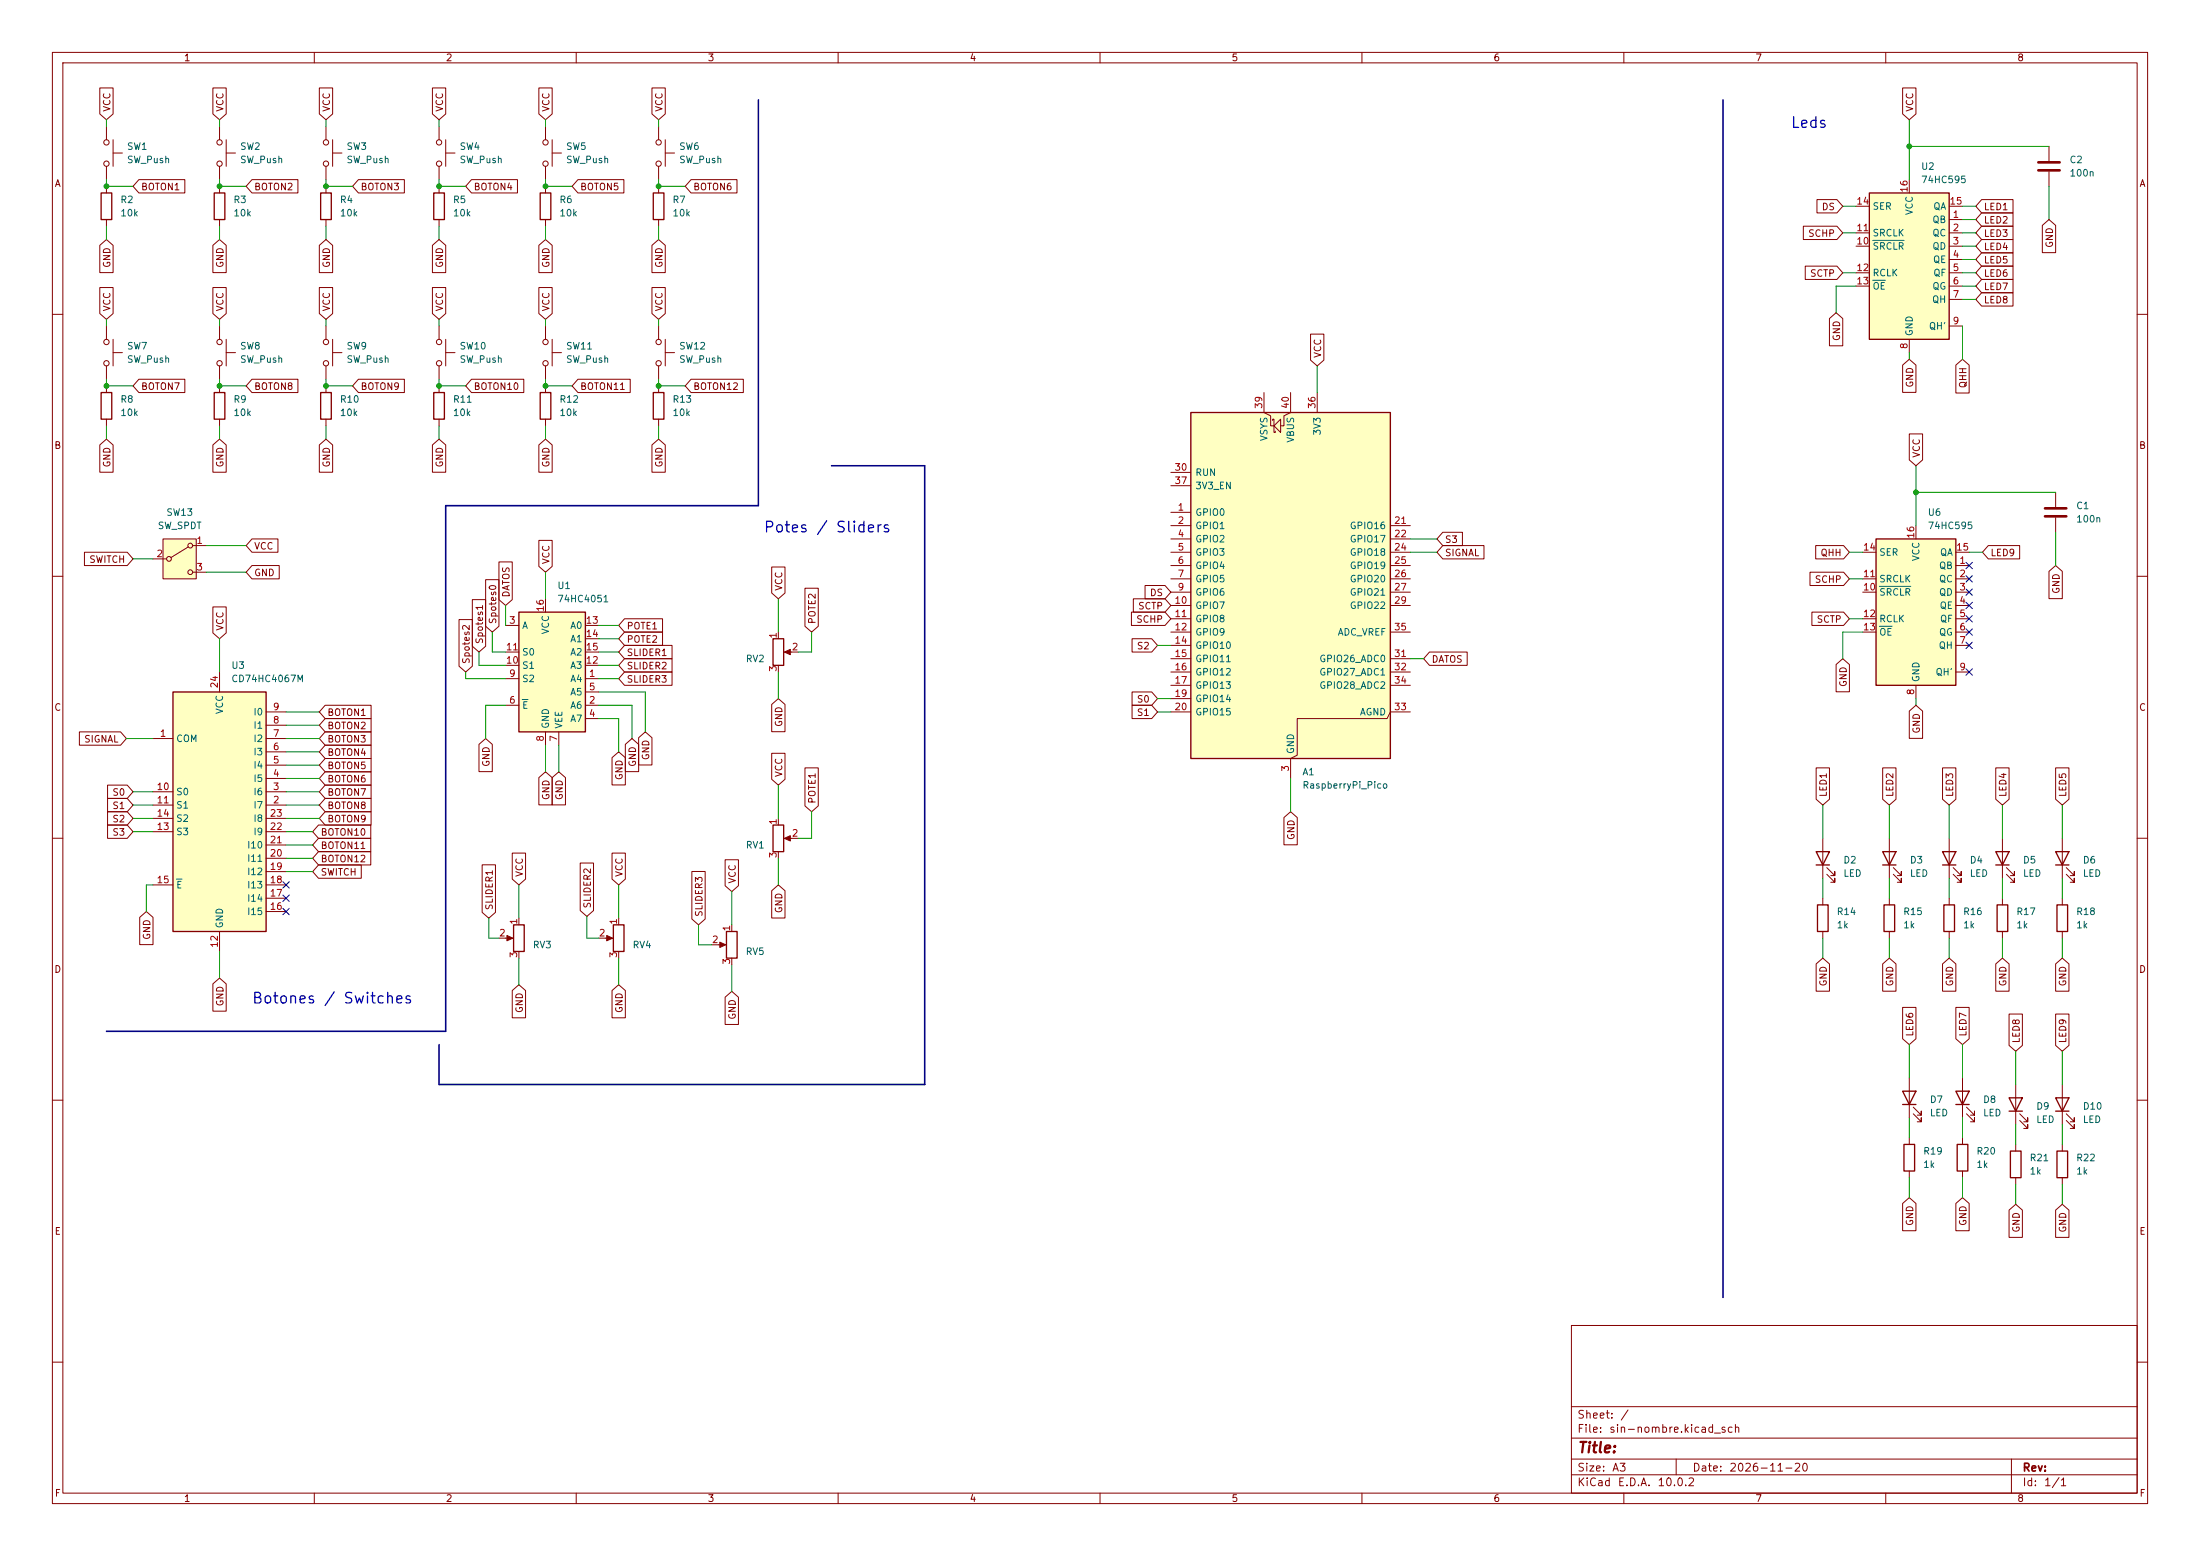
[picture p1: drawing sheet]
<svg xmlns="http://www.w3.org/2000/svg" width="420mm" height="297mm" viewBox="0 0 420 297" stroke-linecap="round" stroke-linejoin="round" font-family="sans-serif">
<g fill="none" stroke="#840000" stroke-width=".19">
<path d="M10 10h400v277h-400zM12 12h396v273h-396zM60 10v2M110 10v2M160 10v2M210 10v2M260 10v2M310 10v2M360 10v2M20.3 24.1v2.6M20.3 31.8v2.5M20.3 35.6v1.2"/>
<path d="M21.6 26.7v5.1M21.6 29.2h1.8M41.9 24.1v2.6M41.9 31.8v2.5M43.2 29.2h1.8M43.2 26.7v5.1M125.7 24.1v2.6M125.7 31.8v2.5M125.7 35.6v1.2M127 29.2h1.8M127 26.7v5.1M391.2 27.9v2.8"/>
<path d="M391.2 32.8v2.8M20.3 41.9v1.3M125.7 41.9v1.3M10 60h2M20.3 62.2v2.6M20.3 69.9v2.5M21.6 67.3h1.8M21.6 64.8v5.1M41.9 62.2v2.6M41.9 69.9v2.5M43.2 67.3h1.8M43.2 64.8v5.1"/>
<path d="M62.2 62.2v2.6M62.2 69.9v2.5M63.5 67.3h1.8M63.5 64.8v5.1M125.7 62.2v2.6M125.7 69.9v2.5M127 67.3h1.8M127 64.8v5.1M408 60h2M10 110h2M408 110h2M10 160h2"/>
<path d="M408 160h2M95.2 179.1h2.3M99.1 175.3v1.2M114.3 179.1h2.3M118.1 175.3v1.2M139.7 176.5v1.3M382.3 171.5v1.2M382.3 177.8v1.3M99.1 181.6v1.3M118.1 181.6v1.3M135.9 180.3h2.3M139.7 182.9v1.3"/>
<path d="M10 210h2M364.5 205.7v7.7M365.3 212.6l1.5 1.5v-.7v.7h-.8M365.3 211.3l1.5 1.6v-.8v.8h-.8M384.8 218.4v1.3M393.7 218.4v1.3M408 210h2M384.8 224.8v1.3M393.7 224.8v1.3M300 253h108v32h-108zM10 260h2M300 278.5h108"/>
<path d="M300 274.5h108M300 268.5h108M320 278.5v3M384 278.5v6.5M408 260h2M60 285v2M110 285v2M160 285v2M210 285v2M260 285v2M300 281.5h108M310 285v2"/>
<path d="M360 285v2"/>
<circle cx="20.3" cy="31.2" r=".51"/>
<circle cx="20.3" cy="27.2" r=".51"/>
<circle cx="41.9" cy="27.2" r=".51"/>
<circle cx="41.9" cy="31.2" r=".51"/>
<circle cx="125.7" cy="31.2" r=".51"/>
<circle cx="125.7" cy="27.2" r=".51"/>
<circle cx="20.3" cy="65.3" r=".51"/>
<circle cx="20.3" cy="69.3" r=".51"/>
<circle cx="41.9" cy="65.3" r=".51"/>
<circle cx="41.9" cy="69.3" r=".51"/>
<circle cx="62.2" cy="65.3" r=".51"/>
<circle cx="62.2" cy="69.3" r=".51"/>
<circle cx="125.7" cy="69.3" r=".51"/>
<circle cx="125.7" cy="65.3" r=".51"/>
</g>
<path d="M19.3 36.8h2v5.1h-2zM124.7 36.8h2v5.1h-2zM98 176.5h2.1v5.1h-2.1zM117.1 176.5h2v5.1h-2zM138.7 177.8h2v5.1h-2zM381.3 172.7h2v5.1h-2zM363.2 208.3h2.6l-1.3 2.5zM363.2 210.8h2.6M383.8 219.7h2v5.1h-2zM392.7 219.7h2v5.1h-2z" fill="none" stroke="#840000" stroke-width=".25"/>
<g fill="#840000" stroke="#840000" stroke-width=".19">
<path d="M96.8 178.6l1.1 .5-1.1 .5z"/>
<path d="M115.8 178.6l1.2 .5-1.2 .5z"/>
<path d="M137.4 179.8l1.2 .5-1.2 .5z"/>
</g>
<path d="M389.1 31h4.1M389.1 32.5h4.1" fill="none" stroke="#840000" stroke-width=".51"/>
<path d="M356.9 36.8h15.2v28h-15.2z" fill="#ffffc2"/>
<g fill="none" stroke="#840000" stroke-width=".25">
<path d="M40.9 36.8h2v5.1h-2zM61.2 36.8h2v5.1h-2zM82.8 36.8h2v5.1h-2zM103.1 36.8h2.1v5.1h-2.1zM356.9 36.8h15.2v28h-15.2zM19.3 74.9h2v5.1h-2zM40.9 74.9h2v5.1h-2zM103.1 74.9h2.1v5.1h-2.1zM346.7 162.6h2.5l-1.2 2.5zM346.7 165.1h2.5M359.4 162.6h2.5l-1.2 2.5zM359.4 165.1h2.5"/>
<path d="M370.8 162.6h2.6l-1.3 2.5zM370.8 165.1h2.6M371.1 172.7h2v5.1h-2zM381 162.6h2.5l-1.2 2.5zM381 165.1h2.5M392.4 162.6h2.6l-1.3 2.5zM392.4 165.1h2.6M363.5 218.4h2v5.1h-2zM373.4 208.3h2.5l-1.3 2.5zM373.4 210.8h2.5"/>
</g>
<g fill="none" stroke="#840000" stroke-width=".19">
<path d="M41.9 35.6v1.2M62.2 24.1v2.6M62.2 31.8v2.5M62.2 35.6v1.2M63.5 29.2h1.8M63.5 26.7v5.1M83.8 24.1v2.6M83.8 31.8v2.5M83.8 35.6v1.2M85.1 29.2h1.8M85.1 26.7v5.1M104.1 24.1v2.6"/>
<path d="M104.1 31.8v2.5M104.1 35.6v1.2M105.4 29.2h1.8M105.4 26.7v5.1M354.3 39.4h2.6M364.5 34.3v2.5M372.1 39.4h2.5M41.9 41.9v1.3M62.2 41.9v1.3M83.8 41.9v1.3M104.1 41.9v1.3M354.3 44.5h2.6"/>
<path d="M354.3 47h2.6M354.3 52.1h2.6M354.3 54.6h2.6M372.1 41.9h2.5M372.1 44.5h2.5M372.1 47h2.5M372.1 49.5h2.5M372.1 52.1h2.5M372.1 54.6h2.5M372.1 57.2h2.5M20.3 73.7v1.2M41.9 73.7v1.2"/>
<path d="M104.1 73.7v1.2M364.5 64.8v2.5M372.1 62.2h2.5M20.3 80v1.3M41.9 80v1.3M104.1 80v1.3M392.4 94v2.8M392.4 98.8v2.8M348 160v7.6M348.7 166.9l1.6 1.5v-.8v.8h-.8M348.7 165.6l1.6 1.5v-.7v.7h-.8M360.7 160v7.6"/>
<path d="M361.4 166.9l1.6 1.5v-.8v.8h-.8M361.4 165.6l1.6 1.5v-.7v.7h-.8M372.1 160v7.6M372.1 171.5v1.2M372.1 177.8v1.3M372.9 166.9l1.5 1.5v-.8v.8h-.8M372.9 165.6l1.5 1.5v-.7v.7h-.8M382.3 160v7.6M383 166.9l1.6 1.5v-.8v.8h-.8M383 165.6l1.6 1.5v-.7v.7h-.8M393.7 160v7.6M394.5 166.9l1.5 1.5v-.8v.8h-.8"/>
<path d="M394.5 165.6l1.5 1.5v-.7v.7h-.8M364.5 217.2v1.2M374.6 205.7v7.7M375.4 212.6l1.5 1.5v-.7v.7h-.7M375.4 211.3l1.5 1.6v-.8v.8h-.7M364.5 223.5v1.3"/>
<circle cx="62.2" cy="27.2" r=".51"/>
<circle cx="62.2" cy="31.2" r=".51"/>
<circle cx="83.8" cy="27.2" r=".51"/>
<circle cx="83.8" cy="31.2" r=".51"/>
<circle cx="104.1" cy="27.2" r=".51"/>
<circle cx="104.1" cy="31.2" r=".51"/>
</g>
<path d="M357.5 45.9h6M357.5 53.5h2.4" fill="none" stroke="#006464" stroke-width=".19"/>
<path d="M390.4 97h4.1M390.4 98.6h4.1" fill="none" stroke="#840000" stroke-width=".51"/>
<path d="M358.1 102.9h15.3v27.9h-15.3z" fill="#ffffc2"/>
<path d="M358.1 102.9h15.3v27.9h-15.3zM347 172.7h2v5.1h-2z" fill="none" stroke="#840000" stroke-width=".25"/>
<g fill="none" stroke="#840000" stroke-width=".19">
<path d="M355.6 110.5h2.5M355.6 113h2.5M355.6 118.1h2.5M355.6 105.4h2.5M365.8 100.3v2.6M373.4 108h2.5M373.4 110.5h2.5M373.4 113h2.5M373.4 115.6h2.5M373.4 118.1h2.5M373.4 105.4h2.5M355.6 120.7h2.5"/>
<path d="M365.8 130.8v2.6M373.4 120.7h2.5M373.4 123.2h2.5M373.4 128.3h2.5M348 171.5v1.2M348 177.8v1.3"/>
</g>
<path d="M358.8 111.9h6M358.8 119.5h2.4" fill="none" stroke="#006464" stroke-width=".19"/>
<path d="M31.1 102.9h6.4v7.6h-6.4z" fill="#ffffc2"/>
<g fill="none" stroke="#840000" stroke-width=".19">
<path d="M29.2 106.7h2.5M31.1 102.9h6.4v7.6h-6.4zM35.9 104.4l-3.3 2M36.8 104.1h2.6M36.8 109.2h2.6"/>
<circle cx="32.3" cy="106.7" r=".46"/>
<circle cx="36.3" cy="104.1" r=".46"/>
<circle cx="36.3" cy="109.2" r=".46"/>
</g>
<path d="M33 132.1h17.8v45.7h-17.8z" fill="#ffffc2"/>
<path d="M33 132.1h17.8v45.7h-17.8z" fill="none" stroke="#840000" stroke-width=".25"/>
<g fill="none" stroke="#840000" stroke-width=".19">
<path d="M41.9 128.3v3.8M50.8 138.4h3.8M50.8 135.9h3.8M29.2 141h3.8M29.2 153.7h3.8M29.2 151.1h3.8M29.2 158.8h3.8M29.2 156.2h3.8M50.8 141h3.8M50.8 153.7h3.8M50.8 151.1h3.8M50.8 148.6h3.8"/>
<path d="M50.8 146.1h3.8M50.8 143.5h3.8M50.8 158.8h3.8M50.8 156.2h3.8M29.2 168.9h3.8M41.9 177.8v3.8M50.8 168.9h3.8M50.8 174h3.8M50.8 171.5h3.8M50.8 166.4h3.8M50.8 163.8h3.8M50.8 161.3h3.8"/>
</g>
<path d="M33.7 167.8h1.1" fill="none" stroke="#006464" stroke-width=".19"/>
<path d="M99.1 116.8h12.7v22.9h-12.7z" fill="#ffffc2"/>
<path d="M61.2 74.9h2v5.1h-2zM82.8 74.9h2v5.1h-2zM124.7 74.9h2v5.1h-2zM99.1 116.8h12.7v22.9h-12.7zM147.6 121.9h2v5.1h-2zM147.6 157.5h2v5.1h-2zM359.7 172.7h2v5.1h-2zM373.6 218.4h2.1v5.1h-2.1zM383.5 209.6h2.6l-1.3 2.5zM383.5 212.1h2.6M392.4 209.6h2.6l-1.3 2.5zM392.4 212.1h2.6" fill="none" stroke="#840000" stroke-width=".25"/>
<g fill="none" stroke="#840000" stroke-width=".19">
<path d="M62.2 73.7v1.2M83.8 62.2v2.6M83.8 69.9v2.5M83.8 73.7v1.2M85.1 67.3h1.8M85.1 64.8v5.1M104.1 62.2v2.6M104.1 69.9v2.5M105.4 67.3h1.8M105.4 64.8v5.1M125.7 73.7v1.2M62.2 80v1.3"/>
<path d="M83.8 80v1.3M125.7 80v1.3M96.5 119.4h2.6M104.1 114.3v2.5M111.8 119.4h2.5M96.5 129.5h2.6M96.5 134.6h2.6M96.5 127h2.6M96.5 124.5h2.6M104.1 139.7v2.5M106.7 139.7v2.5M111.8 129.5h2.5"/>
<path d="M111.8 134.6h2.5M111.8 137.2h2.5M111.8 132.1h2.5M111.8 127h2.5M111.8 124.5h2.5M111.8 121.9h2.5M148.6 120.7v1.2M148.6 127v1.3M150.1 124.5h2.3M148.6 156.2v1.3M148.6 162.6v1.2M150.1 160h2.3"/>
<path d="M360.7 171.5v1.2M360.7 177.8v1.3M374.6 217.2v1.2M384.8 207v7.6M385.6 213.9l1.5 1.5v-.8v.8h-.8M385.6 212.6l1.5 1.5v-.7v.7h-.8M393.7 207v7.6M394.5 213.9l1.5 1.5v-.8v.8h-.8M394.5 212.6l1.5 1.5v-.7v.7h-.8M374.6 223.5v1.3"/>
<circle cx="83.8" cy="65.3" r=".51"/>
<circle cx="83.8" cy="69.3" r=".51"/>
<circle cx="104.1" cy="65.3" r=".51"/>
<circle cx="104.1" cy="69.3" r=".51"/>
</g>
<path d="M99.7 133.5h1.1" fill="none" stroke="#006464" stroke-width=".19"/>
<g fill="#840000" stroke="#840000" stroke-width=".19">
<path d="M149.7 124.5l1.2-.5v1z"/>
<path d="M149.7 160l1.2-.5v1z"/>
</g>
<path d="M227.3 78.7h38.1v66.1h-38.1z" fill="#ffffc2"/>
<path d="M227.3 78.7h38.1v66.1h-38.1zM392.7 172.7h2v5.1h-2z" fill="none" stroke="#840000" stroke-width=".25"/>
<g fill="none" stroke="#840000" stroke-width=".19">
<path d="M19 16.8h2.6v4.9l-1.3 1.2-1.3-1.2zM40.6 16.8h2.6v4.9l-1.3 1.2-1.3-1.2zM61 16.8h2.5v4.9l-1.3 1.2-1.2-1.2zM82.5 16.8h2.6v4.9l-1.3 1.2-1.3-1.2zM102.9 16.8h2.5v4.9l-1.3 1.2-1.2-1.2zM124.5 16.8h2.5v4.9l-1.3 1.2-1.2-1.2zM363.2 16.8h2.6v4.9l-1.3 1.2-1.3-1.2zM26.5 34.3h8.8v2.5h-8.8l-1.1-1.2zM48.1 34.3h8.8v2.5h-8.8l-1.1-1.2zM68.4 34.3h8.8v2.5h-8.8l-1.1-1.2zM90 34.3h8.8v2.5h-8.8l-1.1-1.2zM110.3 34.3h8.8v2.5h-8.8l-1.1-1.2z"/>
<path d="M131.9 34.3h8.8v2.5h-8.8l-1.1-1.2zM346.9 38.1h3.8l1.1 1.3-1.1 1.2h-3.8zM378.3 38.1h6v2.5h-6l-1.1-1.2zM19 46.8l1.3-1.1 1.3 1.1v5.2h-2.6zM19 54.9h2.6v4.9l-1.3 1.2-1.3-1.2zM40.6 46.8l1.3-1.1 1.3 1.1v5.2h-2.6zM40.6 54.9h2.6v4.9l-1.3 1.2-1.3-1.2zM61 46.8l1.2-1.1 1.3 1.1v5.2h-2.5zM61 54.9h2.5v4.9l-1.3 1.2-1.2-1.2zM82.5 46.8l1.3-1.1 1.3 1.1v5.2h-2.6zM82.5 54.9h2.6v4.9l-1.3 1.2-1.3-1.2zM102.9 46.8l1.2-1.1 1.3 1.1v5.2h-2.5z"/>
<path d="M102.9 54.9h2.5v4.9l-1.3 1.2-1.2-1.2zM124.5 46.8l1.2-1.1 1.3 1.1v5.2h-2.5zM124.5 54.9h2.5v4.9l-1.3 1.2-1.2-1.2zM344.3 43.2h6.4l1.1 1.3-1.1 1.2h-6.4zM344.6 50.8h6.1l1.1 1.3-1.1 1.2h-6.1zM378.3 55.9h6v2.5h-6l-1.1-1.2zM378.3 48.3h6v2.5h-6l-1.1-1.3zM378.3 53.3h6v2.6h-6l-1.1-1.3zM378.3 50.8h6v2.5h-6l-1.1-1.2zM378.3 45.7h6v2.6h-6l-1.1-1.3zM378.3 40.6h6v2.6h-6l-1.1-1.3zM378.3 43.2h6v2.5h-6l-1.1-1.2z"/>
<path d="M389.9 43l1.3-1.1 1.2 1.1v5.2h-2.5zM26.5 72.4h8.8v2.5h-8.8l-1.1-1.2zM48.1 72.4h8.8v2.5h-8.8l-1.1-1.2zM68.4 72.4h8.8v2.5h-8.8l-1.1-1.2zM90 72.4h10v2.5h-10l-1.1-1.2zM110.3 72.4h10v2.5h-10l-1.1-1.2zM131.9 72.4h10v2.5h-10l-1.1-1.2zM241.3 74.9v3.8l1.3 .7v1.9h.6M246.4 74.9v3.8l-1.3 .7v1.9h-.6M250.2 63.8h2.5v4.9l-1.2 1.2-1.3-1.2zM251.5 74.9v3.8M349.2 60.8l1.3-1.1 1.3 1.1v5.2h-2.6z"/>
<path d="M363.2 69.7l1.3-1.1 1.3 1.1v5.2h-2.6zM373.4 69.7l1.2-1.1 1.3 1.1v5.3h-2.5zM19 84.9l1.3-1.1 1.3 1.1v5.2h-2.6zM40.6 84.9l1.3-1.1 1.3 1.1v5.2h-2.6zM61 84.9l1.2-1.1 1.3 1.1v5.2h-2.5zM82.5 84.9l1.3-1.1 1.3 1.1v5.2h-2.6zM102.9 84.9l1.2-1.1 1.3 1.1v5.2h-2.5zM124.5 84.9l1.2-1.1 1.3 1.1v5.2h-2.5zM223.5 97.8h3.8M223.5 90.2h3.8M223.5 92.7h3.8M243 80.3v-.3h.2v2.6h.3v-.3"/>
<path d="M243.2 81.3l1.3-1.3v2.6zM364.5 82.8h2.5v5l-1.2 1.1-1.3-1.1zM16.1 105.4h8.2l1.1 1.3-1.1 1.3h-8.2zM40.6 115.8h2.6v5l-1.3 1.1-1.3-1.1zM48.1 102.9h5v2.5h-5l-1.1-1.3zM48.1 107.9h5.2v2.6h-5.2l-1.1-1.3zM87.6 118.3h2.6v8.9l-1.3 1.1-1.3-1.1zM90.2 114.5h2.5v8.8l-1.3 1.2-1.2-1.2zM92.7 110.6h2.6v8.9l-1.3 1.2-1.3-1.2zM95.2 107.3h2.6v7.2l-1.3 1.1-1.3-1.1zM102.9 103.1h2.5v5l-1.3 1.1-1.2-1.1zM119.2 118.1h7.3v2.6h-7.3l-1.1-1.3z"/>
<path d="M147.3 108.2h2.6v5l-1.3 1.1-1.3-1.1zM153.7 112.3h2.5v7.2l-1.3 1.2-1.2-1.2zM216 116.8h6.4l1.1 1.3-1.1 1.3h-6.4zM216.4 114.3h6l1.1 1.3-1.1 1.2h-6zM218.6 111.8h3.8l1.1 1.2-1.1 1.3h-3.8zM223.5 100.3h3.8M223.5 102.9h3.8M223.5 105.4h3.8M223.5 108h3.8M223.5 110.5h3.8M223.5 113h3.8M223.5 115.6h3.8"/>
<path d="M223.5 118.1h3.8M265.4 100.3h3.8M265.4 102.9h3.8M265.4 105.4h3.8M265.4 108h3.8M265.4 110.5h3.8M265.4 113h3.8M265.4 115.6h3.8M275.4 101.6h3.8v2.5h-3.8l-1.1-1.2zM275.4 104.1h7.9v2.6h-7.9l-1.1-1.3zM345.5 109.2h6.4l1.2 1.3-1.2 1.3h-6.4zM345.9 116.8h6l1.2 1.3-1.2 1.3h-6z"/>
<path d="M346.6 104.1h5.3l1.2 1.3-1.2 1.3h-5.3zM379.6 104.1h6v2.6h-6l-1.1-1.3zM391.2 109.1l1.2-1.1 1.3 1.1v5.2h-2.5zM15.2 139.7h7.8l1.1 1.3-1.1 1.2h-7.8zM62.1 134.6h8.7v2.6h-8.7l-1.1-1.3zM62.1 137.2h8.7v2.5h-8.7l-1.1-1.3zM62.1 139.7h8.7v2.5h-8.7l-1.1-1.2zM119.2 120.6h7.3v2.6h-7.3l-1.1-1.3zM119.2 128.3h9.1v2.5h-9.1l-1.1-1.3zM119.2 125.7h9.1v2.6h-9.1l-1.1-1.3zM119.2 123.2h9.1v2.5h-9.1l-1.1-1.2zM147.3 134.5l1.3-1.1 1.3 1.1v5.2h-2.6z"/>
<path d="M216.1 132.1h3.8l1.1 1.3-1.1 1.2h-3.8zM216.1 134.6h3.8l1.1 1.3-1.1 1.3h-3.8zM216.1 121.9h3.8l1.1 1.3-1.1 1.3h-3.8zM223.5 120.7h3.8M223.5 123.2h3.8M223.5 125.7h3.8M223.5 128.3h3.8M223.5 130.8h3.8M223.5 133.4h3.8M223.5 135.9h3.8M265.4 120.7h3.8M265.4 125.7h3.8"/>
<path d="M265.4 128.3h3.8M265.4 130.8h3.8M269.2 135.9h-3.8l-.6 1.3h-17.2v6.9l-1.2 .7v3.8M272.9 124.5h7.2v2.5h-7.2l-1.1-1.3zM350.5 126.8l1.3-1.1 1.3 1.1v5.2h-2.6zM364.5 135.7l1.3-1.1 1.2 1.1v5.2h-2.5zM20.5 154.9h3.8l1.1 1.3-1.1 1.3h-3.8zM20.5 152.4h3.8l1.1 1.3-1.1 1.2h-3.8zM20.5 157.5h3.8l1.1 1.3-1.1 1.2h-3.8zM20.5 149.9h3.8l1.1 1.2-1.1 1.3h-3.8zM60.8 157.5h10v2.5h-10l-1.1-1.2zM62.1 142.2h8.7v2.6h-8.7l-1.1-1.3z"/>
<path d="M62.1 152.4h8.7v2.5h-8.7l-1.1-1.2zM62.1 154.9h8.7v2.6h-8.7l-1.1-1.3zM62.1 147.3h8.7v2.6h-8.7l-1.1-1.3zM62.1 149.9h8.7v2.5h-8.7l-1.1-1.3zM62.1 144.8h8.7v2.5h-8.7l-1.1-1.2zM91.4 142.1l1.3-1.1 1.3 1.1v5.2h-2.6zM102.9 148.4l1.2-1.1 1.3 1.1v5.2h-2.5zM105.4 148.4l1.3-1.1 1.3 1.1v5.2h-2.6zM116.8 144.6l1.3-1.1 1.3 1.1v5.2h-2.6zM119.4 142.1l1.2-1.1 1.3 1.1v5.2h-2.5zM121.9 140.8l1.3-1.1 1.3 1.1v5.2h-2.6zM147.3 143.8h2.6v4.9l-1.3 1.2-1.3-1.2z"/>
<path d="M153.7 146.6h2.5v7.2l-1.3 1.1-1.2-1.1zM245.1 156.1l1.3-1.2 1.3 1.2v5.2h-2.6zM346.7 146.6h2.6v6l-1.3 1.1-1.3-1.1zM359.4 146.6h2.6v6l-1.3 1.1-1.3-1.1zM370.8 146.6h2.6v6l-1.3 1.1-1.3-1.1zM381 146.6h2.5v6l-1.2 1.1-1.3-1.1zM392.4 146.6h2.6v6l-1.3 1.1-1.3-1.1zM26.7 175.1l1.2-1.1 1.3 1.1v5.2h-2.5zM60.8 160h10v2.6h-10l-1.1-1.3zM60.8 162.6h10v2.5h-10l-1.1-1.3zM60.8 165.1h8.2v2.5h-8.2l-1.1-1.2zM92 165.1h2.6v9l-1.3 1.2-1.3-1.2z"/>
<path d="M97.8 162.8h2.5v5l-1.2 1.1-1.3-1.1zM110.8 164.7h2.5v9.1l-1.3 1.1-1.2-1.1zM116.8 162.8h2.6v5l-1.3 1.1-1.3-1.1zM132.1 166.3h2.5v9.1l-1.3 1.1-1.2-1.1zM138.4 164.1h2.6v5l-1.3 1.1-1.3-1.1zM147.3 170l1.3-1.1 1.3 1.1v5.2h-2.6zM393.7 171.5v1.2M393.7 177.8v1.3M40.6 187.8l1.3-1.1 1.3 1.1v5.2h-2.6zM97.8 189.1l1.3-1.1 1.2 1.1v5.2h-2.5zM116.8 189.1l1.3-1.1 1.3 1.1v5.2h-2.6zM138.4 190.3l1.3-1.1 1.3 1.1v5.2h-2.6z"/>
<path d="M346.7 184l1.3-1.1 1.3 1.1v5.2h-2.6zM359.4 184l1.3-1.1 1.3 1.1v5.2h-2.6zM363.2 192.3h2.6v6l-1.3 1.1-1.3-1.1zM370.8 184l1.3-1.1 1.3 1.1v5.2h-2.6zM373.4 192.3h2.5v6l-1.3 1.1-1.2-1.1zM381 184l1.3-1.1 1.2 1.1v5.2h-2.5zM383.5 193.6h2.6v5.9l-1.3 1.2-1.3-1.2zM392.4 193.6h2.6v5.9l-1.3 1.2-1.3-1.2zM392.4 184l1.3-1.1 1.3 1.1v5.2h-2.6zM363.2 229.7l1.3-1.1 1.3 1.1v5.2h-2.6zM373.4 229.7l1.2-1.1 1.3 1.1v5.2h-2.5zM383.5 231l1.3-1.1 1.3 1.1v5.2h-2.6z"/>
<path d="M392.4 231l1.3-1.1 1.3 1.1v5.2h-2.6z"/>
</g>
<path d="M144.8 19.1v77.4h-59.7v100.4h-64.8M328.9 19.1v228.5M158.7 88.9h17.8v118.1h-92.7v-7.6" fill="none" stroke="#000084" stroke-width=".3"/>
<g fill="none" stroke="#009600" stroke-width=".19">
<path d="M20.3 22.9v1.2M20.3 34.3v1.3h5.1M41.9 34.3v1.3h5.1M41.9 22.9v1.2M62.2 34.3v1.3h5.1M62.2 22.9v1.2M83.8 34.3v1.3h5.1M83.8 22.9v1.2M104.1 34.3v1.3h5.1M104.1 22.9v1.2M125.7 34.3v1.3h5.1M125.7 22.9v1.2"/>
<path d="M351.8 39.4h2.5M364.5 22.9v11.4M364.5 27.9h26.7M374.6 39.4h2.6M391.2 35.6v6.3M20.3 43.2v2.5M41.9 43.2v2.5M62.2 43.2v2.5M83.8 43.2v2.5M104.1 43.2v2.5M125.7 43.2v2.5M351.8 52.1h2.5"/>
<path d="M351.8 44.5h2.5M354.3 54.6h-3.8v5.1M374.6 54.6h2.6M374.6 57.2h2.6M374.6 47h2.6M374.6 49.5h2.6M374.6 52.1h2.6M374.6 44.5h2.6M374.6 41.9h2.6M20.3 61v1.2M20.3 72.4v1.3h5.1M41.9 61v1.2"/>
<path d="M41.9 72.4v1.3h5.1M62.2 61v1.2M62.2 72.4v1.3h5.1M83.8 61v1.2M83.8 72.4v1.3h5.1M104.1 61v1.2M104.1 72.4v1.3h5.1M125.7 72.4v1.3h5.1M125.7 61v1.2M251.5 69.9v5M364.5 67.3v1.3M374.6 62.2v6.4"/>
<path d="M20.3 81.3v2.5M41.9 81.3v2.5M62.2 81.3v2.5M83.8 81.3v2.5M104.1 81.3v2.5M125.7 81.3v2.5M365.8 88.9v11.4M365.8 94h26.6M25.4 106.7h3.8M39.4 109.2h7.6M39.4 104.1h7.6M96.5 115.6v3.8"/>
<path d="M104.1 109.2v5.1M114.3 119.4h3.8M148.6 114.3v6.4M269.2 105.4h5.1M269.2 102.9h5.1M353.1 105.4h2.5M353.1 110.5h2.5M353.1 118.1h2.5M375.9 105.4h2.6M392.4 101.6v6.4M41.9 121.9v6.4M54.6 135.9h6.4"/>
<path d="M54.6 138.4h6.4M88.9 128.3v1.2h7.6M91.4 124.5v2.5h5.1M94 120.7v3.8h2.5M96.5 134.6h-3.8v6.4M114.3 137.2h3.8v6.3M114.3 124.5h3.8M114.3 127h3.8M114.3 129.5h3.8M114.3 134.6h6.3v6.4M114.3 132.1h8.9v7.6M114.3 121.9h3.8"/>
<path d="M148.6 128.3v5.1M154.9 120.7v3.8h-2.5M221 123.2h2.5M221 133.4h2.5M221 135.9h2.5M269.2 125.7h2.6M355.6 120.7h-3.8v5M365.8 133.4v1.2M24.1 141h5.1M25.4 158.8h3.8M25.4 156.2h3.8M25.4 153.7h3.8"/>
<path d="M25.4 151.1h3.8M54.6 158.8h5.1M54.6 156.2h6.4M54.6 153.7h6.4M54.6 151.1h6.4M54.6 141h6.4M54.6 143.5h6.4M54.6 148.6h6.4M54.6 146.1h6.4M104.1 142.2v5.1M106.7 142.2v5.1M148.6 149.9v6.3"/>
<path d="M154.9 154.9v5.1h-2.5M246.4 148.6v6.3M348 153.7v6.3M360.7 153.7v6.3M372.1 153.7v6.3M382.3 153.7v6.3M393.7 153.7v6.3M29.2 168.9h-1.3v5.1M54.6 161.3h5.1M54.6 166.4h5.1M54.6 163.8h5.1M93.3 175.3v3.8h1.9"/>
<path d="M99.1 168.9v6.4M112 174.9v4.2h2.3M118.1 168.9v6.4M133.3 176.5v3.8h2.6M139.7 170.2v6.3M148.6 163.8v5.1M348 167.6v3.9M348 179.1v3.8M360.7 167.6v3.9M360.7 179.1v3.8M372.1 167.6v3.9M372.1 179.1v3.8"/>
<path d="M382.3 167.6v3.9M382.3 179.1v3.8M393.7 167.6v3.9M393.7 179.1v3.8M41.9 181.6v5.1M99.1 182.9v5.1M118.1 182.9v5.1M139.7 184.2v5M364.5 199.4v6.3M374.6 199.4v6.3M364.5 213.4v3.8M374.6 213.4v3.8"/>
<path d="M384.8 200.7v6.3M384.8 214.6v3.8M393.7 200.7v6.3M393.7 214.6v3.8M364.5 224.8v3.8M374.6 224.8v3.8M384.8 226.1v3.8M393.7 226.1v3.8"/>
</g>
<g fill="none" stroke="#000084" stroke-width=".19">
<path d="M375.3 109.9l1.2 1.2M375.3 117.5l1.2 1.2M375.3 107.3l1.2 1.3M375.3 112.4l1.2 1.2M375.3 115l1.2 1.2M376.5 109.9l-1.2 1.2M376.5 117.5l-1.2 1.2M376.5 107.3l-1.2 1.3M376.5 112.4l-1.2 1.2M376.5 115l-1.2 1.2M375.3 122.6l1.2 1.2M375.3 120l1.2 1.3"/>
<path d="M375.3 127.7l1.2 1.2M376.5 122.6l-1.2 1.2M376.5 120l-1.2 1.3M376.5 127.7l-1.2 1.2M54 170.8l1.2 1.3M54 173.4l1.2 1.2M54 168.3l1.2 1.2M55.2 170.8l-1.2 1.3M55.2 173.4l-1.2 1.2M55.2 168.3l-1.2 1.2"/>
</g>
<g fill="#009600" stroke="#009600" stroke-width=".19">
<circle cx="20.3" cy="35.6" r=".46"/>
<circle cx="62.2" cy="35.6" r=".46"/>
<circle cx="41.9" cy="35.6" r=".46"/>
<circle cx="83.8" cy="35.6" r=".46"/>
<circle cx="104.1" cy="35.6" r=".46"/>
<circle cx="104.1" cy="73.7" r=".46"/>
<circle cx="83.8" cy="73.7" r=".46"/>
<circle cx="62.2" cy="73.7" r=".46"/>
<circle cx="41.9" cy="73.7" r=".46"/>
<circle cx="20.3" cy="73.7" r=".46"/>
<circle cx="125.7" cy="35.6" r=".46"/>
<circle cx="125.7" cy="73.7" r=".46"/>
<circle cx="364.5" cy="27.9" r=".46"/>
<circle cx="365.8" cy="94" r=".46"/>
</g>
<g font-size="2" fill="#0000c2">
<text x="341.7" y="24.9">Leds</text>
<text x="145.7" y="102.1">Potes / Sliders</text>
<text x="48" y="192.1">Botones / Switches</text>
</g>
<text font-size="2" fill="#840000" x="301" y="277.8">Title:</text>
<g font-size="1.5" fill="#840000">
<text x="301" y="273.8">File:</text>
<text x="301" y="271.1">Sheet:</text>
<text x="307.1" y="273.8">sin-nombre.kicad_sch</text>
<text x="309.2" y="271.1">/</text>
<text x="301" y="281.2">Size:</text>
<text x="307.6" y="281.2">A3</text>
<text x="323" y="281.2">Date:</text>
<text x="330" y="281.2">2026-11-20</text>
<text x="386" y="281.2">Rev:</text>
<text x="301" y="284">KiCad</text>
<text x="308.7" y="284">E.D.A.</text>
<text x="316.3" y="284">10.0.2</text>
<text x="386" y="284">Id:</text>
<text x="390.1" y="284">1/1</text>
</g>
<g font-size="1.3" fill="#840000">
<text x="35" y="12">1</text>
<text x="85" y="12">2</text>
<text x="135" y="12">3</text>
<text x="185" y="12">4</text>
<text x="235" y="12">5</text>
<text x="285" y="12">6</text>
<text x="335" y="12">7</text>
<text x="385" y="12">8</text>
<text x="21.4" y="21.4" transform="rotate(-90 21.4 21.4)">VCC</text>
<text x="43" y="21.4" transform="rotate(-90 43 21.4)">VCC</text>
<text x="63.3" y="21.4" transform="rotate(-90 63.3 21.4)">VCC</text>
<text x="84.9" y="21.4" transform="rotate(-90 84.9 21.4)">VCC</text>
<text x="105.2" y="21.4" transform="rotate(-90 105.2 21.4)">VCC</text>
<text x="126.8" y="21.4" transform="rotate(-90 126.8 21.4)">VCC</text>
<text x="365.6" y="21.4" transform="rotate(-90 365.6 21.4)">VCC</text>
<text x="10.3" y="36">A</text>
<text x="408.3" y="36">A</text>
<text x="26.8" y="36.6">BOTON1</text>
<text x="48.4" y="36.6">BOTON2</text>
<text x="68.7" y="36.6">BOTON3</text>
<text x="90.3" y="36.6">BOTON4</text>
<text x="110.6" y="36.6">BOTON5</text>
<text x="132.2" y="36.6">BOTON6</text>
<text x="347.7" y="40.4">DS</text>
<text x="378.6" y="40.4">LED1</text>
<text x="345.1" y="45.5">SCHP</text>
<text x="378.6" y="43">LED2</text>
<text x="378.6" y="45.5">LED3</text>
<text x="392.2" y="47.4" transform="rotate(-90 392.2 47.4)">GND</text>
<text x="21.4" y="51.2" transform="rotate(-90 21.4 51.2)">GND</text>
<text x="43" y="51.2" transform="rotate(-90 43 51.2)">GND</text>
<text x="63.3" y="51.2" transform="rotate(-90 63.3 51.2)">GND</text>
<text x="84.9" y="51.2" transform="rotate(-90 84.9 51.2)">GND</text>
<text x="105.2" y="51.2" transform="rotate(-90 105.2 51.2)">GND</text>
<text x="126.8" y="51.2" transform="rotate(-90 126.8 51.2)">GND</text>
<text x="345.4" y="53.1">SCTP</text>
<text x="378.6" y="50.6">LED5</text>
<text x="378.6" y="53.1">LED6</text>
<text x="378.6" y="48.1">LED4</text>
<text x="21.4" y="59.5" transform="rotate(-90 21.4 59.5)">VCC</text>
<text x="43" y="59.5" transform="rotate(-90 43 59.5)">VCC</text>
<text x="63.3" y="59.5" transform="rotate(-90 63.3 59.5)">VCC</text>
<text x="84.9" y="59.5" transform="rotate(-90 84.9 59.5)">VCC</text>
<text x="105.2" y="59.5" transform="rotate(-90 105.2 59.5)">VCC</text>
<text x="126.8" y="59.5" transform="rotate(-90 126.8 59.5)">VCC</text>
<text x="378.6" y="58.2">LED8</text>
<text x="378.6" y="55.7">LED7</text>
<text x="351.6" y="65.2" transform="rotate(-90 351.6 65.2)">GND</text>
<text x="252.5" y="68.4" transform="rotate(-90 252.5 68.4)">VCC</text>
<text x="26.8" y="74.7">BOTON7</text>
<text x="48.4" y="74.7">BOTON8</text>
<text x="68.7" y="74.7">BOTON9</text>
<text x="90.3" y="74.7">BOTON10</text>
<text x="110.6" y="74.7">BOTON11</text>
<text x="132.2" y="74.7">BOTON12</text>
<text x="365.6" y="74.1" transform="rotate(-90 365.6 74.1)">GND</text>
<text x="375.7" y="74.2" transform="rotate(-90 375.7 74.2)">QHH</text>
<text x="10.3" y="86">B</text>
<text x="21.4" y="89.3" transform="rotate(-90 21.4 89.3)">GND</text>
<text x="43" y="89.3" transform="rotate(-90 43 89.3)">GND</text>
<text x="63.3" y="89.3" transform="rotate(-90 63.3 89.3)">GND</text>
<text x="84.9" y="89.3" transform="rotate(-90 84.9 89.3)">GND</text>
<text x="105.2" y="89.3" transform="rotate(-90 105.2 89.3)">GND</text>
<text x="126.8" y="89.3" transform="rotate(-90 126.8 89.3)">GND</text>
<text x="366.8" y="87.5" transform="rotate(-90 366.8 87.5)">VCC</text>
<text x="408.2" y="86">B</text>
<text x="16.9" y="107.7">SWITCH</text>
<text x="48.4" y="105.2">VCC</text>
<text x="105.2" y="107.8" transform="rotate(-90 105.2 107.8)">VCC</text>
<text x="275.7" y="103.9">S3</text>
<text x="275.7" y="106.5">SIGNAL</text>
<text x="347.4" y="106.5">QHH</text>
<text x="379.9" y="106.5">LED9</text>
<text x="48.4" y="110.3">GND</text>
<text x="149.7" y="112.9" transform="rotate(-90 149.7 112.9)">VCC</text>
<text x="346.3" y="111.6">SCHP</text>
<text x="393.5" y="113.5" transform="rotate(-90 393.5 113.5)">GND</text>
<text x="95" y="119.2" transform="rotate(-90 95 119.2)">Spotes0</text>
<text x="97.6" y="114.1" transform="rotate(-90 97.6 114.1)">DATOS</text>
<text x="156" y="119.2" transform="rotate(-90 156 119.2)">POTE2</text>
<text x="216.8" y="119.2">SCHP</text>
<text x="217.2" y="116.6">SCTP</text>
<text x="219.4" y="114.1">DS</text>
<text x="346.7" y="119.2">SCTP</text>
<text x="43" y="120.5" transform="rotate(-90 43 120.5)">VCC</text>
<text x="92.5" y="123" transform="rotate(-90 92.5 123)">Spotes1</text>
<text x="119.5" y="123">POTE2</text>
<text x="119.5" y="120.4">POTE1</text>
<text x="119.5" y="125.5">SLIDER1</text>
<text x="216.9" y="124.3">S2</text>
<text x="90" y="126.8" transform="rotate(-90 90 126.8)">Spotes2</text>
<text x="119.5" y="130.6">SLIDER3</text>
<text x="119.5" y="128.1">SLIDER2</text>
<text x="273.2" y="126.8">DATOS</text>
<text x="352.9" y="131.2" transform="rotate(-90 352.9 131.2)">GND</text>
<text x="10.3" y="136">C</text>
<text x="62.4" y="137">BOTON1</text>
<text x="216.9" y="134.4">S0</text>
<text x="216.9" y="137">S1</text>
<text x="408.2" y="136">C</text>
<text x="16" y="142">SIGNAL</text>
<text x="62.4" y="139.5">BOTON2</text>
<text x="62.4" y="142">BOTON3</text>
<text x="149.7" y="138.9" transform="rotate(-90 149.7 138.9)">GND</text>
<text x="366.8" y="140.1" transform="rotate(-90 366.8 140.1)">GND</text>
<text x="62.4" y="144.6">BOTON4</text>
<text x="62.4" y="149.7">BOTON6</text>
<text x="62.4" y="147.1">BOTON5</text>
<text x="93.8" y="146.5" transform="rotate(-90 93.8 146.5)">GND</text>
<text x="119.2" y="149" transform="rotate(-90 119.2 149)">GND</text>
<text x="121.7" y="146.5" transform="rotate(-90 121.7 146.5)">GND</text>
<text x="124.3" y="145.2" transform="rotate(-90 124.3 145.2)">GND</text>
<text x="149.7" y="148.4" transform="rotate(-90 149.7 148.4)">VCC</text>
<text x="21.3" y="154.7">S1</text>
<text x="21.3" y="152.2">S0</text>
<text x="62.4" y="154.7">BOTON8</text>
<text x="62.4" y="152.2">BOTON7</text>
<text x="105.2" y="152.8" transform="rotate(-90 105.2 152.8)">GND</text>
<text x="107.7" y="152.8" transform="rotate(-90 107.7 152.8)">GND</text>
<text x="156" y="153.5" transform="rotate(-90 156 153.5)">POTE1</text>
<text x="349" y="152.2" transform="rotate(-90 349 152.2)">LED1</text>
<text x="361.7" y="152.2" transform="rotate(-90 361.7 152.2)">LED2</text>
<text x="373.2" y="152.2" transform="rotate(-90 373.2 152.2)">LED3</text>
<text x="383.3" y="152.2" transform="rotate(-90 383.3 152.2)">LED4</text>
<text x="394.8" y="152.2" transform="rotate(-90 394.8 152.2)">LED5</text>
<text x="21.3" y="157.3">S2</text>
<text x="21.3" y="159.8">S3</text>
<text x="61.1" y="159.8">BOTON10</text>
<text x="62.4" y="157.3">BOTON9</text>
<text x="247.4" y="160.4" transform="rotate(-90 247.4 160.4)">GND</text>
<text x="61.1" y="162.4">BOTON11</text>
<text x="61.1" y="164.9">BOTON12</text>
<text x="61.1" y="167.4">SWITCH</text>
<text x="100.1" y="167.5" transform="rotate(-90 100.1 167.5)">VCC</text>
<text x="119.2" y="167.5" transform="rotate(-90 119.2 167.5)">VCC</text>
<text x="94.4" y="173.8" transform="rotate(-90 94.4 173.8)">SLIDER1</text>
<text x="113.1" y="173.5" transform="rotate(-90 113.1 173.5)">SLIDER2</text>
<text x="140.8" y="168.8" transform="rotate(-90 140.8 168.8)">VCC</text>
<text x="29" y="179.5" transform="rotate(-90 29 179.5)">GND</text>
<text x="134.4" y="175.1" transform="rotate(-90 134.4 175.1)">SLIDER3</text>
<text x="149.7" y="174.4" transform="rotate(-90 149.7 174.4)">GND</text>
<text x="10.3" y="186">D</text>
<text x="408.2" y="186">D</text>
<text x="349" y="188.4" transform="rotate(-90 349 188.4)">GND</text>
<text x="361.7" y="188.4" transform="rotate(-90 361.7 188.4)">GND</text>
<text x="373.2" y="188.4" transform="rotate(-90 373.2 188.4)">GND</text>
<text x="383.3" y="188.4" transform="rotate(-90 383.3 188.4)">GND</text>
<text x="394.8" y="188.4" transform="rotate(-90 394.8 188.4)">GND</text>
<text x="43" y="192.2" transform="rotate(-90 43 192.2)">GND</text>
<text x="100.1" y="193.5" transform="rotate(-90 100.1 193.5)">GND</text>
<text x="119.2" y="193.5" transform="rotate(-90 119.2 193.5)">GND</text>
<text x="140.8" y="194.7" transform="rotate(-90 140.8 194.7)">GND</text>
<text x="365.6" y="198" transform="rotate(-90 365.6 198)">LED6</text>
<text x="375.7" y="198" transform="rotate(-90 375.7 198)">LED7</text>
<text x="385.9" y="199.2" transform="rotate(-90 385.9 199.2)">LED8</text>
<text x="394.8" y="199.2" transform="rotate(-90 394.8 199.2)">LED9</text>
<text x="10.3" y="236">E</text>
<text x="365.6" y="234.1" transform="rotate(-90 365.6 234.1)">GND</text>
<text x="375.7" y="234.1" transform="rotate(-90 375.7 234.1)">GND</text>
<text x="385.9" y="235.4" transform="rotate(-90 385.9 235.4)">GND</text>
<text x="394.8" y="235.4" transform="rotate(-90 394.8 235.4)">GND</text>
<text x="408.3" y="236">E</text>
<text x="10.3" y="286">F</text>
<text x="35" y="287">1</text>
<text x="85" y="287">2</text>
<text x="135" y="287">3</text>
<text x="185" y="287">4</text>
<text x="235" y="287">5</text>
<text x="285" y="287">6</text>
<text x="335" y="287">7</text>
<text x="385" y="287">8</text>
<text x="408.3" y="286">F</text>
</g>
<g font-size="1.3" fill="#006464">
<text x="24.1" y="28.9">SW1</text>
<text x="45.7" y="28.9">SW2</text>
<text x="66" y="28.9">SW3</text>
<text x="87.6" y="28.9">SW4</text>
<text x="108" y="28.9">SW5</text>
<text x="129.5" y="28.9">SW6</text>
<text x="24.1" y="31.5">SW_Push</text>
<text x="45.7" y="31.5">SW_Push</text>
<text x="66" y="31.5">SW_Push</text>
<text x="87.6" y="31.5">SW_Push</text>
<text x="108" y="31.5">SW_Push</text>
<text x="129.5" y="31.5">SW_Push</text>
<text x="366.6" y="32.7">U2</text>
<text x="366.6" y="35.3">74HC595</text>
<text x="395" y="31.5">C2</text>
<text x="395" y="34">100n</text>
<text x="22.9" y="39.1">R2</text>
<text x="22.9" y="41.6">10k</text>
<text x="44.5" y="39.1">R3</text>
<text x="44.5" y="41.6">10k</text>
<text x="64.8" y="39.1">R4</text>
<text x="64.8" y="41.6">10k</text>
<text x="86.4" y="39.1">R5</text>
<text x="86.4" y="41.6">10k</text>
<text x="106.7" y="39.1">R6</text>
<text x="106.7" y="41.6">10k</text>
<text x="128.3" y="39.1">R7</text>
<text x="128.3" y="41.6">10k</text>
<text x="357.4" y="40.3">SER</text>
<text x="365.5" y="41.2" transform="rotate(-90 365.5 41.2)">VCC</text>
<text x="369" y="40.3">QA</text>
<text x="357.4" y="48">SRCLR</text>
<text x="357.4" y="45.4">SRCLK</text>
<text x="368.8" y="42.9">QB</text>
<text x="368.8" y="45.4">QC</text>
<text x="368.8" y="48">QD</text>
<text x="357.4" y="53">RCLK</text>
<text x="368.9" y="50.5">QE</text>
<text x="369" y="53">QF</text>
<text x="357.4" y="55.6">OE</text>
<text x="368.7" y="58.1">QH</text>
<text x="368.8" y="55.6">QG</text>
<text x="365.5" y="64.3" transform="rotate(-90 365.5 64.3)">GND</text>
<text x="368.1" y="63.2">QH'</text>
<text x="24.1" y="67">SW7</text>
<text x="24.1" y="69.6">SW_Push</text>
<text x="45.7" y="67">SW8</text>
<text x="45.7" y="69.6">SW_Push</text>
<text x="66" y="67">SW9</text>
<text x="66" y="69.6">SW_Push</text>
<text x="87.6" y="67">SW10</text>
<text x="87.6" y="69.6">SW_Push</text>
<text x="108" y="67">SW11</text>
<text x="108" y="69.6">SW_Push</text>
<text x="129.5" y="67">SW12</text>
<text x="129.5" y="69.6">SW_Push</text>
<text x="22.9" y="77.2">R8</text>
<text x="44.5" y="77.2">R9</text>
<text x="64.8" y="77.2">R10</text>
<text x="86.4" y="77.2">R11</text>
<text x="106.7" y="77.2">R12</text>
<text x="128.3" y="77.2">R13</text>
<text x="22.9" y="79.7">10k</text>
<text x="44.5" y="79.7">10k</text>
<text x="64.8" y="79.7">10k</text>
<text x="86.4" y="79.7">10k</text>
<text x="106.7" y="79.7">10k</text>
<text x="128.3" y="79.7">10k</text>
<text x="252.4" y="83.2" transform="rotate(-90 252.4 83.2)">3V3</text>
<text x="242.3" y="84.3" transform="rotate(-90 242.3 84.3)">VSYS</text>
<text x="247.4" y="84.6" transform="rotate(-90 247.4 84.6)">VBUS</text>
<text x="228.1" y="91.1">RUN</text>
<text x="228.1" y="93.7">3V3_EN</text>
<text x="30" y="101.3">SW_SPDT</text>
<text x="31.6" y="98.8">SW13</text>
<text x="228.1" y="98.8">GPIO0</text>
<text x="228.1" y="101.3">GPIO1</text>
<text x="257.6" y="101.3">GPIO16</text>
<text x="367.9" y="98.8">U6</text>
<text x="367.9" y="101.3">74HC595</text>
<text x="396.2" y="97.5">C1</text>
<text x="396.2" y="100">100n</text>
<text x="228.1" y="103.8">GPIO2</text>
<text x="228.1" y="106.4">GPIO3</text>
<text x="257.6" y="103.8">GPIO17</text>
<text x="257.6" y="106.4">GPIO18</text>
<text x="358.6" y="106.4">SER</text>
<text x="366.7" y="107.2" transform="rotate(-90 366.7 107.2)">VCC</text>
<text x="370.2" y="106.4">QA</text>
<text x="106.3" y="112.7">U1</text>
<text x="228.1" y="108.9">GPIO4</text>
<text x="228.1" y="111.5">GPIO5</text>
<text x="257.6" y="108.9">GPIO19</text>
<text x="257.6" y="111.5">GPIO20</text>
<text x="358.6" y="111.5">SRCLK</text>
<text x="370.1" y="108.9">QB</text>
<text x="370.1" y="111.5">QC</text>
<text x="106.3" y="115.3">74HC4051</text>
<text x="228.1" y="114">GPIO6</text>
<text x="228.1" y="116.5">GPIO7</text>
<text x="228.1" y="119.1">GPIO8</text>
<text x="257.6" y="114">GPIO21</text>
<text x="257.6" y="116.5">GPIO22</text>
<text x="358.6" y="114">SRCLR</text>
<text x="358.6" y="119.1">RCLK</text>
<text x="370.1" y="114">QD</text>
<text x="370.2" y="116.5">QE</text>
<text x="370.2" y="119.1">QF</text>
<text x="99.6" y="120.4">A</text>
<text x="99.6" y="125.4">S0</text>
<text x="105.1" y="121.2" transform="rotate(-90 105.1 121.2)">VCC</text>
<text x="108.8" y="120.4">A0</text>
<text x="108.8" y="122.9">A1</text>
<text x="108.8" y="125.4">A2</text>
<text x="228.1" y="121.6">GPIO9</text>
<text x="228.1" y="124.2">GPIO10</text>
<text x="255.3" y="121.6">ADC_VREF</text>
<text x="358.6" y="121.6">OE</text>
<text x="370" y="124.2">QH</text>
<text x="370.1" y="121.6">QG</text>
<text x="44.1" y="130.5">CD74HC4067M</text>
<text x="44.1" y="128">U3</text>
<text x="99.6" y="130.5">S2</text>
<text x="99.6" y="128">S1</text>
<text x="108.8" y="130.5">A4</text>
<text x="108.8" y="128">A3</text>
<text x="142.3" y="126.7">RV2</text>
<text x="228.1" y="126.7">GPIO11</text>
<text x="228.1" y="129.2">GPIO12</text>
<text x="228.1" y="131.8">GPIO13</text>
<text x="251.8" y="126.7">GPIO26_ADC0</text>
<text x="251.8" y="129.2">GPIO27_ADC1</text>
<text x="251.8" y="131.8">GPIO28_ADC2</text>
<text x="366.7" y="130.3" transform="rotate(-90 366.7 130.3)">GND</text>
<text x="369.4" y="129.2">QH'</text>
<text x="42.9" y="136.4" transform="rotate(-90 42.9 136.4)">VCC</text>
<text x="48.3" y="136.9">I0</text>
<text x="99.6" y="135.6">E</text>
<text x="108.8" y="135.6">A6</text>
<text x="108.8" y="133.1">A5</text>
<text x="228.1" y="134.3">GPIO14</text>
<text x="228.1" y="136.9">GPIO15</text>
<text x="259.5" y="136.9">AGND</text>
<text x="33.5" y="141.9">COM</text>
<text x="48.3" y="141.9">I2</text>
<text x="48.3" y="139.4">I1</text>
<text x="105.1" y="139.2" transform="rotate(-90 105.1 139.2)">GND</text>
<text x="107.7" y="139.2" transform="rotate(-90 107.7 139.2)">VEE</text>
<text x="108.8" y="138.1">A7</text>
<text x="48.3" y="149.6">I5</text>
<text x="48.3" y="147">I4</text>
<text x="48.3" y="144.5">I3</text>
<text x="247.4" y="144" transform="rotate(-90 247.4 144)">GND</text>
<text x="248.5" y="148.3">A1</text>
<text x="33.5" y="152.1">S0</text>
<text x="33.5" y="154.6">S1</text>
<text x="48.3" y="154.6">I7</text>
<text x="48.3" y="152.1">I6</text>
<text x="248.5" y="150.8">RaspberryPi_Pico</text>
<text x="33.5" y="159.7">S3</text>
<text x="33.5" y="157.2">S2</text>
<text x="48.3" y="159.7">I9</text>
<text x="48.3" y="157.2">I8</text>
<text x="47.1" y="167.3">I12</text>
<text x="47.1" y="164.8">I11</text>
<text x="47.1" y="162.3">I10</text>
<text x="142.3" y="162.3">RV1</text>
<text x="351.8" y="165.1">D2</text>
<text x="351.8" y="167.7">LED</text>
<text x="364.5" y="165.1">D3</text>
<text x="364.5" y="167.7">LED</text>
<text x="375.9" y="165.1">D4</text>
<text x="375.9" y="167.7">LED</text>
<text x="386.1" y="165.1">D5</text>
<text x="386.1" y="167.7">LED</text>
<text x="397.5" y="165.1">D6</text>
<text x="397.5" y="167.7">LED</text>
<text x="33.5" y="169.9">E</text>
<text x="47.1" y="172.4">I14</text>
<text x="47.1" y="169.9">I13</text>
<text x="42.9" y="177.3" transform="rotate(-90 42.9 177.3)">GND</text>
<text x="47.1" y="175">I15</text>
<text x="350.5" y="175">R14</text>
<text x="350.5" y="177.5">1k</text>
<text x="363.2" y="175">R15</text>
<text x="363.2" y="177.5">1k</text>
<text x="374.7" y="175">R16</text>
<text x="374.7" y="177.5">1k</text>
<text x="384.8" y="175">R17</text>
<text x="384.8" y="177.5">1k</text>
<text x="396.2" y="175">R18</text>
<text x="396.2" y="177.5">1k</text>
<text x="101.6" y="181.3">RV3</text>
<text x="120.7" y="181.3">RV4</text>
<text x="142.2" y="182.6">RV5</text>
<text x="368.3" y="210.8">D7</text>
<text x="368.3" y="213.4">LED</text>
<text x="378.5" y="210.8">D8</text>
<text x="378.5" y="213.4">LED</text>
<text x="388.6" y="212.1">D9</text>
<text x="388.6" y="214.6">LED</text>
<text x="397.5" y="214.6">LED</text>
<text x="397.5" y="212.1">D10</text>
<text x="367" y="220.7">R19</text>
<text x="377.2" y="220.7">R20</text>
<text x="387.4" y="222">R21</text>
<text x="396.2" y="222">R22</text>
<text x="367" y="223.2">1k</text>
<text x="377.2" y="223.2">1k</text>
<text x="387.4" y="224.5">1k</text>
<text x="396.2" y="224.5">1k</text>
</g>
<g font-size="1.3" fill="#a90000">
<text x="354.3" y="39.3">14</text>
<text x="364.5" y="36.9" transform="rotate(-90 364.5 36.9)">16</text>
<text x="372.1" y="39.3">15</text>
<text x="372.7" y="41.9">1</text>
<text x="354.3" y="47">10</text>
<text x="354.3" y="44.4">11</text>
<text x="372.7" y="44.4">2</text>
<text x="372.7" y="47">3</text>
<text x="354.3" y="52">12</text>
<text x="372.7" y="49.5">4</text>
<text x="372.7" y="52">5</text>
<text x="354.3" y="54.6">13</text>
<text x="372.7" y="54.6">6</text>
<text x="372.7" y="57.1">7</text>
<text x="372.7" y="62.2">9</text>
<text x="364.5" y="66.7" transform="rotate(-90 364.5 66.7)">8</text>
<text x="241.3" y="78.1" transform="rotate(-90 241.3 78.1)">39</text>
<text x="246.4" y="78.1" transform="rotate(-90 246.4 78.1)">40</text>
<text x="251.4" y="78.1" transform="rotate(-90 251.4 78.1)">36</text>
<text x="224.1" y="90.1">30</text>
<text x="224.1" y="92.7">37</text>
<text x="224.7" y="97.8">1</text>
<text x="224.7" y="100.3">2</text>
<text x="266" y="100.3">21</text>
<text x="29.8" y="106.7">2</text>
<text x="37.4" y="104.1">1</text>
<text x="224.7" y="102.8">4</text>
<text x="224.7" y="105.4">5</text>
<text x="224.7" y="107.9">6</text>
<text x="266" y="102.8">22</text>
<text x="266" y="105.4">24</text>
<text x="266" y="107.9">25</text>
<text x="355.6" y="105.4">14</text>
<text x="365.7" y="102.9" transform="rotate(-90 365.7 102.9)">16</text>
<text x="373.3" y="105.4">15</text>
<text x="373.9" y="107.9">1</text>
<text x="37.4" y="109.2">3</text>
<text x="224.7" y="110.5">7</text>
<text x="224.7" y="113">9</text>
<text x="266" y="110.5">26</text>
<text x="266" y="113">27</text>
<text x="355.6" y="113">10</text>
<text x="355.6" y="110.5">11</text>
<text x="373.9" y="110.5">2</text>
<text x="373.9" y="113">3</text>
<text x="97.1" y="119.4">3</text>
<text x="104.1" y="116.9" transform="rotate(-90 104.1 116.9)">16</text>
<text x="111.7" y="119.4">13</text>
<text x="224.1" y="115.5">10</text>
<text x="224.1" y="118.1">11</text>
<text x="266" y="115.5">29</text>
<text x="355.6" y="118.1">12</text>
<text x="373.9" y="115.5">4</text>
<text x="373.9" y="118.1">5</text>
<text x="96.5" y="124.4">11</text>
<text x="111.7" y="121.9">14</text>
<text x="111.7" y="124.4">15</text>
<text x="148.6" y="122" transform="rotate(-90 148.6 122)">1</text>
<text x="151.1" y="124.4">2</text>
<text x="224.1" y="120.6">12</text>
<text x="224.1" y="123.2">14</text>
<text x="224.1" y="125.7">15</text>
<text x="266" y="125.7">31</text>
<text x="266" y="120.6">35</text>
<text x="355.6" y="120.6">13</text>
<text x="373.9" y="120.6">6</text>
<text x="373.9" y="123.2">7</text>
<text x="41.9" y="131.5" transform="rotate(-90 41.9 131.5)">24</text>
<text x="96.5" y="127">10</text>
<text x="97.1" y="129.5">9</text>
<text x="111.7" y="127">12</text>
<text x="112.3" y="129.5">1</text>
<text x="148.6" y="128.3" transform="rotate(-90 148.6 128.3)">3</text>
<text x="224.1" y="128.2">16</text>
<text x="224.1" y="130.8">17</text>
<text x="266" y="128.2">32</text>
<text x="266" y="130.8">34</text>
<text x="373.9" y="128.2">9</text>
<text x="52" y="135.9">9</text>
<text x="97.1" y="134.6">6</text>
<text x="112.3" y="134.6">2</text>
<text x="112.3" y="137.1">4</text>
<text x="112.3" y="132.1">5</text>
<text x="224.1" y="133.3">19</text>
<text x="224.1" y="135.9">20</text>
<text x="266" y="135.9">33</text>
<text x="365.7" y="132.8" transform="rotate(-90 365.7 132.8)">8</text>
<text x="30.4" y="140.9">1</text>
<text x="52" y="143.5">6</text>
<text x="52" y="140.9">7</text>
<text x="52" y="138.4">8</text>
<text x="104.1" y="141.7" transform="rotate(-90 104.1 141.7)">8</text>
<text x="106.7" y="141.7" transform="rotate(-90 106.7 141.7)">7</text>
<text x="52" y="148.6">4</text>
<text x="52" y="146">5</text>
<text x="246.4" y="147.4" transform="rotate(-90 246.4 147.4)">3</text>
<text x="29.8" y="151.1">10</text>
<text x="29.8" y="153.6">11</text>
<text x="52" y="153.6">2</text>
<text x="52" y="151.1">3</text>
<text x="29.8" y="158.7">13</text>
<text x="29.8" y="156.2">14</text>
<text x="51.4" y="161.3">21</text>
<text x="51.4" y="158.7">22</text>
<text x="51.4" y="156.2">23</text>
<text x="148.6" y="157.6" transform="rotate(-90 148.6 157.6)">1</text>
<text x="151.1" y="160">2</text>
<text x="51.4" y="166.3">19</text>
<text x="51.4" y="163.8">20</text>
<text x="148.6" y="163.9" transform="rotate(-90 148.6 163.9)">3</text>
<text x="29.8" y="168.9">15</text>
<text x="51.4" y="174">16</text>
<text x="51.4" y="171.4">17</text>
<text x="51.4" y="168.9">18</text>
<text x="95.2" y="179">2</text>
<text x="99" y="176.6" transform="rotate(-90 99 176.6)">1</text>
<text x="114.2" y="179">2</text>
<text x="118.1" y="176.6" transform="rotate(-90 118.1 176.6)">1</text>
<text x="139.7" y="177.9" transform="rotate(-90 139.7 177.9)">1</text>
<text x="41.9" y="181" transform="rotate(-90 41.9 181)">12</text>
<text x="99" y="183" transform="rotate(-90 99 183)">3</text>
<text x="118.1" y="183" transform="rotate(-90 118.1 183)">3</text>
<text x="135.8" y="180.3">2</text>
<text x="139.7" y="184.2" transform="rotate(-90 139.7 184.2)">3</text>
</g>
</svg>
